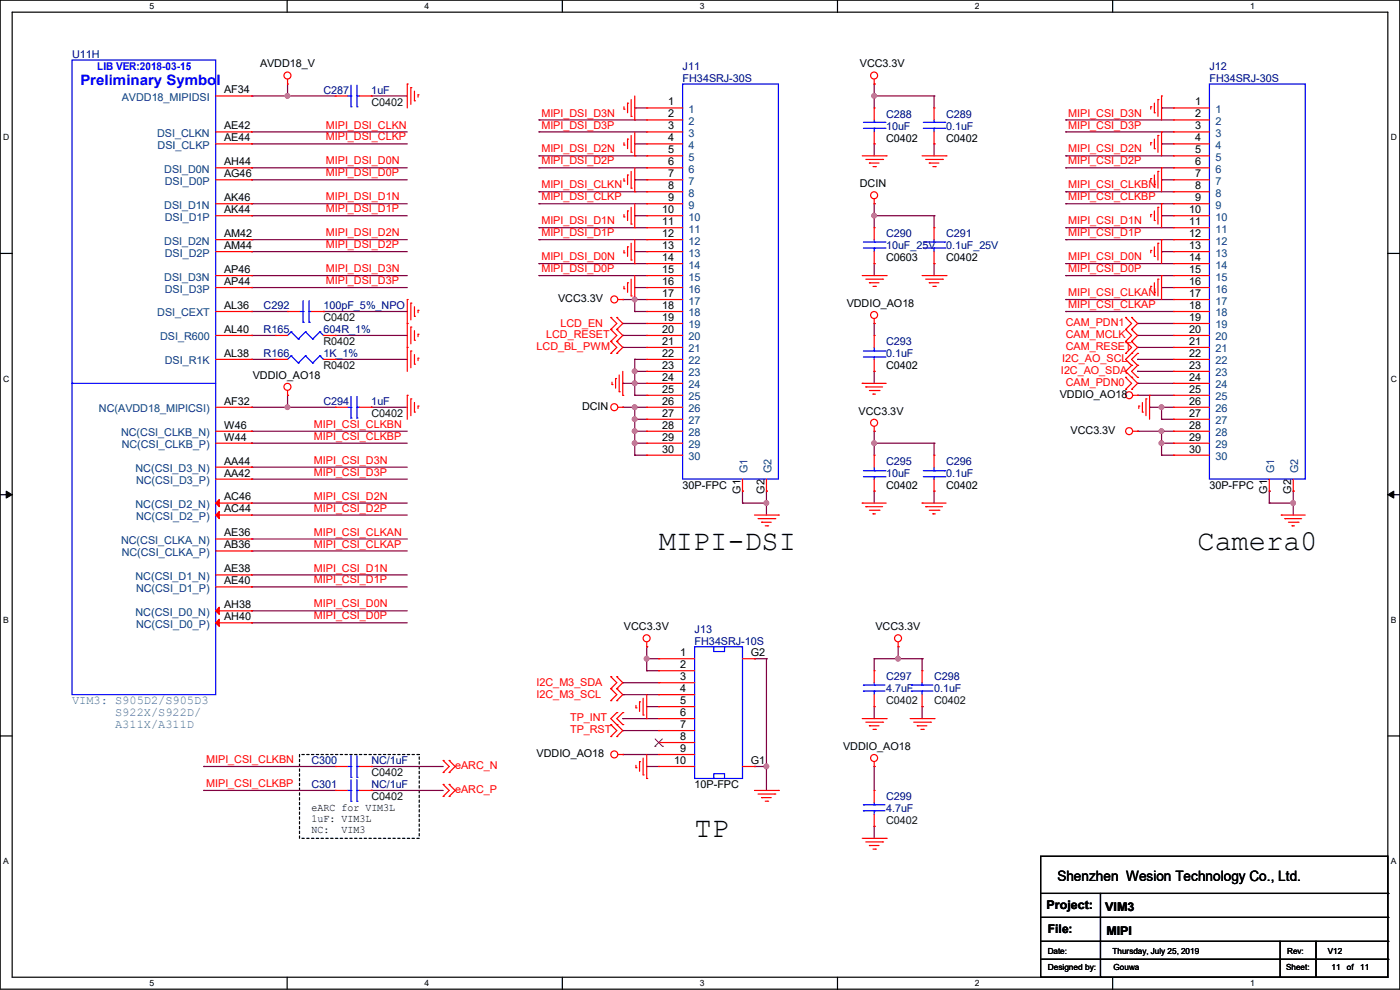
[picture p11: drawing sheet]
<svg xmlns="http://www.w3.org/2000/svg" width="297mm" height="210mm" viewBox="0 0 297 210" stroke-linecap="round" stroke-linejoin="round" font-family="sans-serif">
<path d="M0 0h297v209.8h-297zM2.6 2.6h291.8v204.7h-291.8z" fill="none" stroke="#000" stroke-width=".25"/>
<g fill="#fff">
<path d="M31.7 .3h1v2h-1z"/>
<path d="M31.7 207.6h1v1.9h-1z"/>
</g>
<path d="M60.9 0v2.6M60.9 207.3v2.5" fill="none" stroke="#000" stroke-width=".25"/>
<g fill="#fff">
<path d="M90.1 .3h1v2h-1z"/>
<path d="M90.1 207.6h1v1.9h-1z"/>
</g>
<path d="M119.3 0v2.6M119.3 207.3v2.5" fill="none" stroke="#000" stroke-width=".25"/>
<g fill="#fff">
<path d="M148.5 .3h.9v2h-.9z"/>
<path d="M148.5 207.6h.9v1.9h-.9z"/>
</g>
<path d="M177.7 0v2.6M177.7 207.3v2.5" fill="none" stroke="#000" stroke-width=".25"/>
<g fill="#fff">
<path d="M206.8 .3h1v2h-1z"/>
<path d="M206.8 207.6h1v1.9h-1z"/>
</g>
<path d="M236.1 0v2.6M236.1 207.3v2.5" fill="none" stroke="#000" stroke-width=".25"/>
<g fill="#fff">
<path d="M265.2 .3h1v2h-1z"/>
<path d="M265.2 207.6h1v1.9h-1z"/>
<path d="M.7 28.2h1.2v1.9h-1.2z"/>
<path d="M295.1 28.2h1.2v1.9h-1.2z"/>
<path d="M.7 79.3h1.2v2h-1.2z"/>
<path d="M295.1 79.3h1.2v2h-1.2z"/>
</g>
<path d="M0 53.8h2.6M294.4 53.8h2.6" fill="none" stroke="#000" stroke-width=".25"/>
<g fill="#fff">
<path d="M.7 130.5h1.2v2h-1.2z"/>
<path d="M295.1 130.5h1.1v2h-1.1z"/>
</g>
<path d="M0 104.9h2.6M294.4 104.9h2.6" fill="none" stroke="#000" stroke-width=".25"/>
<path d="M1.3 104.2l1.3 .7-1.3 .8zM294.4 104.9l1.3-.7v1.5z" fill="#000" stroke="#000" stroke-width=".21"/>
<g fill="#fff">
<path d="M.7 181.7h1.2v2h-1.2z"/>
<path d="M295.1 181.7h1.1v2h-1.1z"/>
</g>
<g fill="none" stroke="#000" stroke-width=".25">
<path d="M0 156.1h2.6M294.4 156.1h2.6M220.8 181.7h73.6v25.6h-73.6zM220.8 189.5h73.6M220.8 194.6h73.6M220.8 199.7h73.6M233.5 189.5v17.8M271.6 199.7v7.6M279.2 199.7v7.6M294.4 189.5h.1M294.4 194.6h.1M294.4 199.7h.1"/>
<path d="M220.8 203.5h73.6M233.5 207.3h.1M271.6 207.3h.1M279.2 207.3h.1M294.4 203.5h.1"/>
</g>
<path d="M63.5 160.1h25.4v17.7h-25.4z" fill="none" stroke="#000" stroke-width=".25" stroke-dasharray=".5"/>
<g fill="none" stroke="#800040" stroke-width=".25">
<path d="M61 17.8v2.6M185.5 17.8h.1M185.5 17.8v5.1M53.4 28h.1M53.4 30.5h.1M53.4 35.6h.1M53.4 38.1h.1M53.4 20.4h.1M53.4 28h33M53.4 30.5h33M53.4 35.6h33M53.4 38.1h33"/>
<path d="M53.4 20.4h17.8M61 20.4h.1M78.8 20.4h.1M78.8 20.4h7.6M114.3 25.4h.1M114.3 28h.1M114.3 33.1h.1M114.3 35.6h.1M114.3 28h22.9M114.3 35.6h22.9M114.3 25.4h22.9M114.3 33.1h22.9"/>
<path d="M134.7 22.9h.1M134.7 30.5h.1M134.7 38.1h.1M134.7 30.5h2.5M134.7 38.1h2.5M134.7 22.9h2.5M185.5 20.4h.1M185.5 30.5h.1M185.5 20.4h12.7M185.5 30.5v2.6M198.2 20.4h.1M198.2 30.5h.1"/>
<path d="M198.2 20.4v2.5M198.2 30.5v2.6M226.1 25.4h.1M226.1 28h.1M226.1 33.1h.1M226.1 35.6h.1M226.1 28h22.9M226.1 35.6h22.9M226.1 25.4h22.9M226.1 33.1h22.9M246.4 22.9h.1M246.4 30.5h.1"/>
<path d="M246.4 38.1h.1M246.4 30.5h2.6M246.4 38.1h2.6M246.4 22.9h2.6M53.4 43.2h.1M53.4 45.8h.1M53.4 50.8h.1M53.4 53.4h.1M53.4 58.5h.1M53.4 45.8h33M53.4 43.2h33M53.4 53.4h33"/>
<path d="M53.4 58.5h33M53.4 50.8h33M114.3 40.7h.1M114.3 43.2h.1M114.3 55.9h.1M114.3 58.5h.1M114.3 48.3h.1M114.3 50.8h.1M114.3 40.7h22.9M114.3 43.2h22.9M114.3 55.9h22.9M114.3 58.5h22.9"/>
<path d="M114.3 48.3h22.9M114.3 50.8h22.9M134.7 45.8h.1M134.7 53.4h.1M134.7 45.8h2.5M134.7 53.4h2.5M185.5 45.8h.1M185.5 55.9h.1M185.5 43.2h.1M185.5 43.2v5.1M185.5 55.9v2.6M185.5 45.8h12.7"/>
<path d="M198.2 45.8h.1M198.2 55.9h.1M198.2 45.8v2.5M198.2 55.9v2.6M226.1 55.9h.1M226.1 58.5h.1M226.1 48.3h.1M226.1 50.8h.1M226.1 40.7h.1M226.1 43.2h.1M226.1 40.7h22.9M226.1 43.2h22.9"/>
<path d="M226.1 55.9h22.9M226.1 58.5h22.9M226.1 48.3h22.9M226.1 50.8h22.9M246.4 45.8h.1M246.4 53.4h.1M246.4 45.8h2.6M246.4 53.4h2.6M53.4 76.2h.1M53.4 71.2h.1M53.4 66.1h.1M53.4 61h.1"/>
<path d="M53.4 76.2h5.1M53.4 71.2h5.1M53.4 66.1h7.6M53.4 61h33M68.6 66.1h.1M68.6 66.1h17.8M71.2 76.2h.1M71.2 71.2h.1M71.2 76.2h15.2M71.2 71.2h15.2M132.1 63.5h.1M132.1 71.2h.1"/>
<path d="M132.1 68.6h.1M132.1 73.7h.1M132.1 71.2h5.1M132.1 63.5h5.1M132.1 68.6h5.1M132.1 73.7h5.1M134.7 61h.1M134.7 63.5h.1M134.7 66.1h.1M134.7 78.8h.1M134.7 76.2h.1M134.7 76.2h2.5"/>
<path d="M134.7 66.1h2.5M134.7 63.5v2.6M134.7 76.2v7.7M134.7 61h2.5M134.7 78.8h2.5M185.5 78.8h.1M185.5 68.6h.1M185.5 68.6v2.6M185.5 78.8v2.5M226.1 63.5h.1M226.1 66.1h.1M226.1 66.1h22.9"/>
<path d="M226.1 63.5h22.9M241.3 68.6h.1M241.3 73.7h.1M241.3 76.2h.1M241.3 78.8h.1M241.3 71.2h.1M241.3 76.2h7.7M241.3 71.2h7.7M241.3 68.6h7.7M241.3 73.7h7.7M241.3 78.8h7.7M246.4 61h.1"/>
<path d="M246.4 61h2.6M53.4 94h.1M53.4 91.5h.1M53.4 99.1h.1M53.4 86.4h.1M53.4 94h33M53.4 91.5h33M53.4 99.1h33M53.4 86.4h17.8M61 83.9h.1M61 86.4h.1M61 83.9v2.5"/>
<path d="M78.8 86.4h.1M78.8 86.4h7.6M132.1 86.4h.1M132.1 81.3h.1M132.1 86.4h5.1M132.1 81.3h5.1M134.7 91.5h.1M134.7 86.4h.1M134.7 88.9h.1M134.7 94h.1M134.7 96.6h.1M134.7 81.3h.1"/>
<path d="M134.7 83.9h.1M134.7 94h2.5M134.7 91.5h2.5M134.7 86.4v10.2M134.7 88.9h2.5M134.7 96.6h2.5M134.7 83.9h2.5M185.5 91.5h.1M185.5 94h.1M185.5 94h12.7M185.5 91.5v5.1M198.2 94h.1"/>
<path d="M198.2 94v2.6M241.3 83.9h.1M241.3 81.3h.1M241.3 91.5h.1M241.3 91.5h7.7M241.3 81.3h7.7M241.3 83.9h7.7M243.9 86.4h.1M243.9 86.4h5.1M246.4 94h.1M246.4 91.5h.1M246.4 96.6h.1"/>
<path d="M246.4 86.4h.1M246.4 88.9h.1M246.4 94h2.6M246.4 88.9h2.6M246.4 96.6h2.6M246.4 86.4v2.5M246.4 91.5v5.1M53.4 101.6h.1M53.4 109.3h.1M53.4 106.7h.1M53.4 116.9h.1M53.4 114.3h.1"/>
<path d="M53.4 101.6h33M53.4 109.3h33M53.4 106.7h33M53.4 116.9h33M53.4 114.3h33M157.5 106.7h.1M157.5 104.2h.1M157.5 106.7h5.1M157.5 104.2v2.5M162.6 104.2h.1M162.6 106.7h.1M162.6 104.2v5.1"/>
<path d="M185.5 104.2h.1M185.5 104.2v2.5M198.2 104.2h.1M198.2 104.2v2.5M269.3 106.7h.1M269.3 104.2h.1M269.3 106.7h5.1M269.3 104.2v2.5M274.4 104.2h.1M274.4 106.7h.1M274.4 104.2v5.1M53.4 132.1h.1"/>
<path d="M53.4 129.6h.1M53.4 124.5h.1M53.4 122h.1M53.4 132.1h33M53.4 129.6h33M53.4 124.5h33M53.4 122h33M137.2 137.2h.1M137.2 139.7h.1M137.2 137.2v5.1M137.2 139.7h2.5M160.1 139.7h.1"/>
<path d="M160.1 139.7h2.5M162.6 139.7h.1M162.6 139.7v28M185.5 139.7h.1M185.5 139.7v2.6M185.5 139.7h10.1M190.5 137.2h.1M190.5 139.7h.1M190.5 137.2v2.5M195.6 139.7h.1M195.6 139.7v2.6M132.1 152.4h.1"/>
<path d="M132.1 155h.1M132.1 147.4h.1M132.1 144.8h.1M132.1 152.4h7.6M132.1 155h7.6M132.1 147.4h7.6M132.1 144.8h7.6M137.2 142.3h.1M137.2 149.9h.1M137.2 142.3h2.5M137.2 149.9h2.5M185.5 149.9h.1"/>
<path d="M185.5 149.9v2.5M195.6 149.9h.1M195.6 149.9v2.5M43.2 167.7h.1M43.2 162.6h.1M43.2 162.6h28M43.2 167.7h28M78.8 162.6h.1M78.8 167.7h.1M78.8 162.6h15.2M78.8 167.7h15.2M132.1 160.1h.1"/>
<path d="M132.1 160.1h7.6M137.2 162.6h.1M137.2 162.6h2.5M160.1 162.6h.1M160.1 162.6h2.5M162.6 162.6h.1M185.5 175.3h.1M185.5 162.6h.1M185.5 162.6v5.1M185.5 175.3v2.5"/>
</g>
<g fill="#f0f" stroke="#f0f" stroke-width=".25">
<circle cx="61" cy="20.3" r=".49"/>
<circle cx="185.4" cy="94" r=".49"/>
<circle cx="185.4" cy="45.7" r=".49"/>
<circle cx="185.4" cy="20.3" r=".49"/>
<circle cx="134.6" cy="86.4" r=".49"/>
<circle cx="134.6" cy="91.5" r=".49"/>
<circle cx="134.6" cy="88.9" r=".49"/>
<circle cx="134.6" cy="94" r=".49"/>
<circle cx="134.6" cy="63.5" r=".49"/>
<circle cx="134.6" cy="81.3" r=".49"/>
<circle cx="134.6" cy="78.8" r=".49"/>
<circle cx="137.2" cy="139.7" r=".49"/>
<circle cx="190.5" cy="139.7" r=".49"/>
<circle cx="162.6" cy="162.6" r=".49"/>
<circle cx="162.6" cy="106.7" r=".49"/>
<circle cx="246.4" cy="91.5" r=".49"/>
<circle cx="246.4" cy="94" r=".49"/>
<circle cx="246.4" cy="86.4" r=".49"/>
<circle cx="274.3" cy="106.7" r=".49"/>
<circle cx="61" cy="86.4" r=".49"/>
</g>
<g fill="none" stroke="#f00" stroke-width=".25">
<path d="M61 17.8h.1M61 16.8v1M86.4 17.8h.1M86.4 17.8v5.1M87.2 18.6h.1M87.2 18.6v3.5M87.9 19.3v2.1M185.5 17.8h.1M185.5 16.8v1M45.8 28h7.6M45.8 30.5h7.6M45.8 35.6h7.6"/>
<path d="M45.8 38.1h7.6M45.8 20.4h7.6M53.4 20.4h.1M53.4 28h.1M53.4 30.5h.1M53.4 35.6h.1M53.4 38.1h.1M71.2 20.4h.1M71.2 20.4h2.5M76.2 20.4h2.6M78.8 20.4h.1M87.9 21.4h.1"/>
<path d="M88.7 20.1h.1M88.7 20.1v.5M132.4 23.2h.1M132.4 30.8h.1M132.4 38.4h.1M132.4 22.6v.6M132.4 30.3v.5M132.4 37.9v.5M133.1 21.9h.1M133.1 29.5h.1M133.1 37.1h.1M133.1 21.9v2"/>
<path d="M133.1 29.5v2M133.1 37.1v2.1M133.9 24.7h.1M133.9 32.3h.1M133.9 39.9h.1M133.9 21.1v3.6M133.9 28.7v3.6M133.9 36.4v3.5M134.7 25.4h.1M134.7 33.1h.1M134.7 20.4v5M134.7 28v5.1"/>
<path d="M134.7 35.6v5.1M137.2 22.9h.1M137.2 25.4h.1M137.2 28h.1M137.2 30.5h.1M137.2 33.1h.1M137.2 35.6h.1M137.2 38.1h.1M137.2 33.1h7.6M137.2 22.9h7.6M137.2 25.4h7.6M137.2 28h7.6"/>
<path d="M137.2 30.5h7.6M137.2 35.6h7.6M137.2 38.1h7.6M182.9 33.1h5.1M183.7 33.8h3.5M184.4 34.6h.1M184.4 34.6h2.1M185.2 35.3h.5M185.5 22.9h.1M185.5 30.5h.1M185.5 22.9v2.5M185.5 28v2.5"/>
<path d="M185.7 35.3h.1M187.2 33.8h.1M188 33.1h.1M195.6 33.1h5.1M196.4 33.8h3.5M197.1 34.6h.1M197.1 34.6h2.1M197.9 35.3h.5M198.2 22.9h.1M198.2 30.5h.1M198.2 22.9v2.5M198.2 28v2.5"/>
<path d="M198.4 35.3h.1M199.9 33.8h.1M200.7 33.1h.1M244.1 22.6h.1M244.1 30.3h.1M244.1 37.9h.1M244.1 22.6v.6M244.1 30.3v.5M244.1 37.9v.5M244.9 23.9h.1M244.9 31.5h.1M244.9 39.2h.1"/>
<path d="M244.9 21.9v2M244.9 29.5v2M244.9 37.1v2.1M245.7 21.1h.1M245.7 28.7h.1M245.7 36.4h.1M245.7 21.1v3.6M245.7 28.7v3.6M245.7 36.4v3.5M246.4 20.4h.1M246.4 28h.1M246.4 35.6h.1"/>
<path d="M246.4 20.4v5M246.4 28v5.1M246.4 35.6v5.1M249 22.9h.1M249 25.4h.1M249 28h.1M249 30.5h.1M249 33.1h.1M249 35.6h.1M249 38.1h.1M249 33.1h7.6M249 22.9h7.6"/>
<path d="M249 25.4h7.6M249 28h7.6M249 30.5h7.6M249 35.6h7.6M249 38.1h7.6M45.8 58.5h7.6M45.8 43.2h7.6M45.8 45.8h7.6M45.8 50.8h7.6M45.8 53.4h7.6M53.4 43.2h.1M53.4 45.8h.1"/>
<path d="M53.4 50.8h.1M53.4 53.4h.1M53.4 58.5h.1M132.4 46h.1M132.4 53.6h.1M132.4 45.5v.5M132.4 53.1v.5M133.1 60h.1M133.1 44.7h.1M133.1 52.4h.1M133.1 44.7v2.1M133.1 52.4v2"/>
<path d="M133.1 60v2M133.9 47.5h.1M133.9 55.2h.1M133.9 44v3.5M133.9 51.6v3.6M133.9 59.2v3.6M134.7 40.7h.1M134.7 48.3h.1M134.7 55.9h.1M134.7 43.2v5.1M134.7 50.8v5.1M134.7 58.5v5"/>
<path d="M137.2 40.7h.1M137.2 43.2h.1M137.2 45.8h.1M137.2 48.3h.1M137.2 50.8h.1M137.2 53.4h.1M137.2 55.9h.1M137.2 58.5h.1M137.2 58.5h7.6M137.2 40.7h7.6M137.2 43.2h7.6M137.2 45.8h7.6"/>
<path d="M137.2 48.3h7.6M137.2 50.8h7.6M137.2 53.4h7.6M137.2 55.9h7.6M182.9 58.5h5.1M183.7 59.2h3.5M184.4 60h.1M184.4 60h2.1M185.5 43.2h.1M185.5 48.3h.1M185.5 55.9h.1M185.5 42.2v1"/>
<path d="M185.5 48.3v2.5M185.5 53.4v2.5M187.2 59.2h.1M188 58.5h.1M195.6 58.5h5.1M196.4 59.2h3.5M197.1 60h.1M197.1 60h2.1M198.2 48.3h.1M198.2 55.9h.1M198.2 48.3v2.5M198.2 53.4v2.5"/>
<path d="M199.9 59.2h.1M200.7 58.5h.1M244.1 45.5h.1M244.1 53.1h.1M244.1 45.5v.5M244.1 53.1v.5M244.9 46.8h.1M244.9 54.4h.1M244.9 44.7v2.1M244.9 52.4v2M244.9 60v2M245.7 44h.1"/>
<path d="M245.7 51.6h.1M245.7 59.2h.1M245.7 44v3.5M245.7 51.6v3.6M245.7 59.2v3.6M246.4 43.2h.1M246.4 50.8h.1M246.4 58.5h.1M246.4 43.2v5.1M246.4 50.8v5.1M246.4 58.5v5M249 40.7h.1"/>
<path d="M249 43.2h.1M249 45.8h.1M249 48.3h.1M249 50.8h.1M249 53.4h.1M249 55.9h.1M249 58.5h.1M249 58.5h7.6M249 40.7h7.6M249 43.2h7.6M249 45.8h7.6M249 48.3h7.6"/>
<path d="M249 50.8h7.6M249 53.4h7.6M249 55.9h7.6M45.8 61h7.6M45.8 66.1h7.6M45.8 71.2h7.6M45.8 76.2h7.6M53.4 61h.1M53.4 66.1h.1M53.4 71.2h.1M53.4 76.2h.1M58.5 71.2h.1"/>
<path d="M58.5 76.2h.1M58.5 71.2h2.5M58.5 76.2h2.5M61 66.1h.1M61 66.1h2.5M66.1 66.1h2.5M68.6 66.1h.1M68.6 71.2h2.6M68.6 76.2h2.6M71.2 71.2h.1M71.2 76.2h.1M86.4 63.5h.1"/>
<path d="M86.4 73.7h.1M86.4 68.6h.1M86.4 63.5v15.3M87.2 64.3h.1M87.2 74.5h.1M87.2 69.4h.1M87.2 64.3v3.6M87.2 69.4v3.5M87.2 74.5v3.5M87.9 67.1h.1M87.9 77.3h.1M87.9 72.2h.1"/>
<path d="M87.9 65.1v2M87.9 70.1v2.1M87.9 75.2v2.1M88.7 65.8h.1M88.7 76h.1M88.7 70.9h.1M88.7 65.8v.5M88.7 70.9v.5M88.7 76v.5M129.6 69.9h.1M129.6 72.4h.1M129.6 75h.1"/>
<path d="M129.6 67.4h.1M129.6 69.9l1.3 1.3-1.3 1.2M129.6 72.4l1.3 1.3-1.3 1.3M129.6 67.4l1.3 1.2-1.3 1.3M130.9 72.4h.1M130.9 69.9h.1M130.9 75h.1M130.9 67.4h.1M130.9 69.9l1.2 1.3-1.2 1.2M130.9 72.4l1.2 1.3-1.2 1.3M130.9 67.4l1.2 1.2-1.2 1.3M131.1 63.5h1"/>
<path d="M131.4 79.5v3.6M132.1 63.5h.1M132.1 78.8v5.1M132.4 61.3h.1M132.4 60.7v.6M133.9 62.8h.1M134.7 63.5h.1M137.2 61h.1M137.2 63.5h.1M137.2 66.1h.1M137.2 68.6h.1M137.2 71.2h.1"/>
<path d="M137.2 73.7h.1M137.2 76.2h.1M137.2 78.8h.1M137.2 63.5h7.6M137.2 61h7.6M137.2 66.1h7.6M137.2 68.6h7.6M137.2 71.2h7.6M137.2 73.7h7.6M137.2 76.2h7.6M137.2 78.8h7.6M185.2 60.7h.5"/>
<path d="M185.5 68.6h.1M185.5 78.8h.1M185.5 71.2h.1M185.5 67.6v1M185.5 71.2v2.5M185.5 76.2v2.6M185.7 60.7h.1M197.9 60.7h.5M198.4 60.7h.1M238.8 69.9h.1M238.8 72.4h.1M238.8 75h.1"/>
<path d="M238.8 67.4h.1M238.8 69.9l1.3 1.3-1.3 1.2M238.8 72.4l1.3 1.3-1.3 1.3M238.8 67.4l1.3 1.2-1.3 1.3M240.1 72.4h.1M240.1 69.9h.1M240.1 75h.1M240.1 67.4h.1M240.1 77.5h.1M240.1 69.9l1.2 1.3-1.2 1.2M240.1 77.5l-1.3 1.3 2.5 2.5-1.2 1.3M240.1 72.4l1.2 1.3-2.5 2.5 1.3 1.3"/>
<path d="M240.1 67.4l1.2 1.2-1.2 1.3M241.3 77.5h.1M241.3 75h.1M241.3 77.5l-1.2 1.3 1.2 1.3M241.3 75l-1.2 1.2 1.2 1.3M244.1 60.7h.1M244.1 60.7v.6M244.9 62h.1M249 61h.1M249 63.5h.1M249 66.1h.1M249 68.6h.1"/>
<path d="M249 71.2h.1M249 73.7h.1M249 76.2h.1M249 78.8h.1M249 63.5h7.6M249 61h7.6M249 66.1h7.6M249 68.6h7.6M249 71.2h7.6M249 73.7h7.6M249 76.2h7.6M249 78.8h7.6"/>
<path d="M45.8 86.4h7.6M45.8 91.5h7.6M45.8 94h7.6M45.8 99.1h7.6M53.4 99.1h.1M53.4 91.5h.1M53.4 94h.1M53.4 86.4h.1M61 83.9h.1M61 82.8v1.1M71.2 86.4h.1M71.2 86.4h2.5"/>
<path d="M76.2 86.4h2.6M78.8 86.4h.1M86.4 83.9h.1M86.4 83.9v5M87.2 84.6h.1M87.2 84.6v3.6M87.9 87.4h.1M87.9 85.4v2M88.7 86.1h.1M88.7 86.1v.6M129.8 81.6h.1M129.8 81.1v.5"/>
<path d="M130.6 80.3h.1M130.6 80.3v2M131.1 86.4h1M131.4 83.1h.1M132.1 83.9h.1M132.1 86.4h.1M137.2 81.3h.1M137.2 83.9h.1M137.2 86.4h.1M137.2 88.9h.1M137.2 91.5h.1M137.2 94h.1"/>
<path d="M137.2 96.6h.1M137.2 81.3h7.6M137.2 86.4h7.6M137.2 83.9h7.6M137.2 91.5h7.6M137.2 88.9h7.6M137.2 94h7.6M137.2 96.6h7.6M182.9 81.3h.1M182.9 81.3h5.1M183.7 82.1h.1M183.7 82.1h3.5"/>
<path d="M184.4 82.8h2.1M185.2 83.6h.1M185.2 83.6h.5M185.5 91.5h.1M185.5 96.6h.1M185.5 90.5v1M185.5 96.6v2.5M186.5 82.8h.1M198.2 96.6h.1M198.2 96.6v2.5M238.8 80.1h.1M238.8 82.6h.1"/>
<path d="M238.8 80.1l1.3 1.2-1.3 1.3M240.1 82.6h.1M240.1 80.1h.1M240.3 83.9h1M240.3 91.5h1M241.3 83.9h.1M241.3 91.5h.1M241.3 80.1h.1M241.6 86.1h.1M241.6 86.1v.6M242.4 87.4h.1M242.4 85.4v2"/>
<path d="M243.1 84.6h.1M243.1 84.6v3.6M243.9 83.9h.1M243.9 83.9v5M249 81.3h.1M249 83.9h.1M249 86.4h.1M249 88.9h.1M249 91.5h.1M249 94h.1M249 96.6h.1M249 81.3h7.6"/>
<path d="M249 86.4h7.6M249 83.9h7.6M249 91.5h7.6M249 88.9h7.6M249 94h7.6M249 96.6h7.6M45.8 106.7h7.6M45.8 109.3h7.6M45.8 101.6h7.6M45.8 116.9h7.6M45.8 114.3h7.6M53.4 106.7h.1"/>
<path d="M53.4 101.6h.1M53.4 116.9h.1M53.4 109.3h.1M53.4 114.3h.1M157.5 104.2h.1M157.5 101.6v2.6M160.1 109.3h5M160.8 110h3.6M161.6 110.8h.1M161.6 110.8h2M162.3 111.5h.6M162.6 104.2h.1"/>
<path d="M162.6 101.6v2.6M162.9 111.5h.1M164.4 110h.1M165.1 109.3h.1M182.9 106.7h.1M182.9 106.7h5.1M183.7 107.5h.1M183.7 107.5h3.5M184.4 108.2h2.1M185.2 109h.1M185.2 109h.5M185.5 104.2h.1"/>
<path d="M185.5 101.6v2.6M186.5 108.2h.1M195.6 106.7h.1M195.6 106.7h5.1M196.4 107.5h.1M196.4 107.5h3.5M197.1 108.2h2.1M197.9 109h.1M197.9 109h.5M198.2 104.2h.1M198.2 101.6v2.6M199.2 108.2h.1"/>
<path d="M269.3 104.2h.1M269.3 101.6v2.6M271.8 109.3h.1M271.8 109.3h5.1M272.6 110h.1M272.6 110h3.5M273.3 110.8h2.1M274.1 111.5h.1M274.1 111.5h.5M274.4 104.2h.1M274.4 101.6v2.6M275.4 110.8h.1"/>
<path d="M45.8 132.1h7.6M45.8 124.5h7.6M45.8 129.6h7.6M45.8 122h7.6M53.4 132.1h.1M53.4 124.5h.1M53.4 129.6h.1M53.4 122h.1M137.2 137.2h.1M137.2 136.2v1M139.7 139.7h.1M139.7 139.7h7.7"/>
<path d="M157.5 139.7h2.6M160.1 139.7h.1M190.5 137.2h.1M190.5 136.2v1M129.6 153.7h.1M129.6 156.3h.1M129.6 148.6h.1M129.6 146.1h.1M129.6 143.6h.1M129.6 153.7l1.3 1.3-1.3 1.3M129.6 146.1l1.3 1.3-1.3 1.2M129.6 143.6l1.3 1.2-1.3 1.3"/>
<path d="M130.9 156.3h.1M130.9 153.7h.1M130.9 146.1h.1M130.9 148.6h.1M130.9 143.6h.1M130.9 151.2h.1M130.9 151.2l-1.3 1.2 2.5 2.6-1.2 1.3M130.9 146.1l1.2 1.3-1.2 1.2M130.9 143.6l1.2 1.2-1.2 1.3M132.1 153.7h.1M132.1 151.2h.1M132.1 151.2l-1.2 1.2 1.2 1.3"/>
<path d="M134.9 150.2h.1M134.9 149.6v.6M135.7 148.9h.1M135.7 148.9v2M136.4 151.7h.1M136.4 148.1v3.6M137.2 152.4h.1M137.2 147.4v5M139.7 142.3h.1M139.7 144.8h.1M139.7 147.4h.1M139.7 149.9h.1"/>
<path d="M139.7 152.4h.1M139.7 155h.1M139.7 157.5h.1M139.7 152.4h7.7M139.7 142.3h7.7M139.7 144.8h7.7M139.7 147.4h7.7M139.7 149.9h7.7M139.7 155h7.7M139.7 157.5h7.7M182.9 152.4h5.1M183.7 153.2h3.5"/>
<path d="M184.4 154h.1M184.4 154h2.1M185.2 154.7h.5M185.5 142.3h.1M185.5 149.9h.1M185.5 142.3v2.5M185.5 147.4v2.5M185.7 154.7h.1M187.2 153.2h.1M188 152.4h.1M193.1 152.4h5.1M193.8 153.2h3.6"/>
<path d="M194.6 154h.1M194.6 154h2M195.4 154.7h.5M195.6 142.3h.1M195.6 149.9h.1M195.6 142.3v2.5M195.6 147.4v2.5M195.9 154.7h.1M197.4 153.2h.1M198.2 152.4h.1M71.2 167.7h.1M71.2 162.6h.1"/>
<path d="M71.2 167.7h2.5M71.2 162.6h2.5M76.2 167.7h2.6M76.2 162.6h2.6M78.8 167.7h.1M78.8 162.6h.1M94 161.3h.1M94 163.9h.1M94 166.4h.1M94 169h.1M94 161.3l1.3 1.3-1.3 1.3M94 166.4l1.3 1.3-1.3 1.3"/>
<path d="M95.3 161.3h.1M95.3 163.9h.1M95.3 166.4h.1M95.3 169h.1M95.3 161.3l1.3 1.3-1.3 1.3M95.3 166.4l1.3 1.3-1.3 1.3M131.1 160.1h1M132.1 160.1h.1M134.9 162.9h.1M134.9 162.3v.6M135.7 161.6h.1M135.7 161.6v2"/>
<path d="M136.4 164.4h.1M136.4 160.8v3.6M137.2 165.1h.1M137.2 160.1v5M139.7 162.6h.1M139.7 160.1h.1M139.7 160.1h7.7M139.7 162.6h7.7M157.5 162.6h2.6M160.1 162.6h.1M160.1 167.7h5M160.8 168.4h3.6"/>
<path d="M161.6 169.2h.1M161.6 169.2h2M162.3 170h.6M162.9 170h.1M164.4 168.4h.1M165.1 167.7h.1M182.9 177.8h5.1M183.7 178.6h3.5M184.4 179.4h.1M184.4 179.4h2.1M185.5 162.6h.1M185.5 167.7h.1"/>
<path d="M185.5 175.3h.1M185.5 161.6v1M185.5 167.7v2.5M185.5 172.8v2.5M187.2 178.6h.1M188 177.8h.1M185.2 180.1h.5M185.7 180.1h.1"/>
<circle cx="61" cy="16" r=".74"/>
<circle cx="185.4" cy="16" r=".74"/>
<circle cx="185.4" cy="41.4" r=".74"/>
<circle cx="130.3" cy="63.5" r=".74"/>
<circle cx="185.4" cy="66.8" r=".74"/>
<circle cx="61" cy="82.1" r=".74"/>
<circle cx="130.3" cy="86.4" r=".74"/>
<circle cx="185.4" cy="89.7" r=".74"/>
<circle cx="239.5" cy="83.8" r=".74"/>
<circle cx="239.5" cy="91.5" r=".74"/>
<circle cx="137.2" cy="135.4" r=".74"/>
<circle cx="190.5" cy="135.4" r=".74"/>
<circle cx="130.3" cy="160" r=".74"/>
<circle cx="185.4" cy="160.8" r=".74"/>
</g>
<g fill="none" stroke="#00f" stroke-width=".25">
<path d="M15.3 12.7h30.5v134.7h-30.5zM74.5 18.1v4.5M75.7 18.1v4.5M144.8 17.8h20.3v83.8h-20.3zM256.6 17.8h20.3v83.8h-20.3zM73.7 20.4h.8M74.5 22.6h.1M74.5 20.4h.1M75.7 20.4h.1M75.7 22.6h.1M75.7 20.4h.5M183.2 27.2h4.5"/>
<path d="M183.2 26h4.5M185.5 26h.1M185.5 27.2h.1M185.5 25.4v.6M185.5 27.2v.8M187.7 27.2h.1M187.7 26h.1M195.9 27.2h4.5M195.9 26h4.5M198.2 26h.1M198.2 27.2h.1M198.2 25.4v.6"/>
<path d="M198.2 27.2v.8M200.4 27.2h.1M200.4 26h.1M183.2 52.6h4.5M183.2 51.4h4.5M185.5 51.4h.1M185.5 52.6h.1M185.5 50.8v.6M185.5 52.6v.8M187.7 52.6h.1M187.7 51.4h.1M195.9 52.6h4.5"/>
<path d="M195.9 51.4h4.5M198.2 51.4h.1M198.2 52.6h.1M198.2 50.8v.6M198.2 52.6v.8M200.4 52.6h.1M200.4 51.4h.1M61.8 70.4h.1M61.8 75.5h.1M61.8 70.4l-.8 .8M61.8 70.4l1.5 1.5M61.8 75.5l-.8 .7"/>
<path d="M61.8 75.5l1.5 1.5M63.3 71.9h.1M63.3 77h.1M63.5 66.1h.8M64.3 68.4h.1M64.3 66.1h.1M64.3 63.8v4.6M64.8 70.4h.1M64.8 75.5h.1M64.8 70.4l-1.5 1.5M64.8 70.4l1.5 1.5M64.8 75.5l-1.5 1.5"/>
<path d="M64.8 75.5l1.5 1.5M65.6 66.1h.1M65.6 68.4h.1M65.6 66.1h.5M65.6 63.8v4.6M66.3 71.9h.1M66.3 77h.1M67.9 70.4h.1M67.9 75.5h.1M67.9 70.4l-1.6 1.5M67.9 70.4l.7 .8M67.9 75.5l-1.6 1.5"/>
<path d="M67.9 75.5l.7 .7M68.6 71.2h.1M68.6 76.2h.1M183.2 74.5h4.5M183.2 75.7h4.5M185.5 75.7h.1M185.5 74.5h.1M185.5 73.7v.8M185.5 75.7v.5M187.7 74.5h.1M187.7 75.7h.1M15.3 81.3h.1"/>
<path d="M15.3 81.3h30.5M73.7 86.4h.8M74.5 88.7h.1M74.5 86.4h.1M74.5 84.1v4.6M75.7 86.4h.1M75.7 88.7h.1M75.7 84.1v4.6M75.7 86.4h.5M183.2 99.9h4.5M185.5 99.9h.1M185.5 99.1v.8"/>
<path d="M187.7 99.9h.1M195.9 99.9h4.5M198.2 99.9h.1M198.2 99.1v.8M200.4 99.9h.1M183.2 101.1h4.5M185.5 101.1h.1M185.5 101.1v.5M187.7 101.1h.1M195.9 101.1h4.5M198.2 101.1h.1M198.2 101.1v.5"/>
<path d="M200.4 101.1h.1M147.4 137.2h10.1v27.9h-10.1zM151.4 137.2v1h2.3v-1M183.2 146.6h.1M183.2 145.3h.1M183.2 146.6h4.5M183.2 145.3h4.5M185.5 145.3h.1M185.5 146.6h.1M185.5 144.8v.5M185.5 146.6v.8M193.3 146.6h.1"/>
<path d="M193.3 145.3h.1M193.3 146.6h4.6M193.3 145.3h4.6M195.6 145.3h.1M195.6 146.6h.1M195.6 144.8v.5M195.6 146.6v.8M73.7 167.7h.8M73.7 162.6h.8M74.5 170h.1M74.5 167.7h.1M74.5 164.9h.1"/>
<path d="M74.5 162.6h.1M74.5 160.3v4.6M74.5 165.4v4.6M75.7 167.7h.1M75.7 170h.1M75.7 162.6h.1M75.7 164.9h.1M75.7 160.3v4.6M75.7 165.4v4.6M75.7 167.7h.5M75.7 162.6h.5M151.4 165.1v-1h2.3v1"/>
<path d="M183.2 172h.1M183.2 170.7h.1M183.2 172h4.5M183.2 170.7h4.5M185.5 170.7h.1M185.5 172h.1M185.5 170.2v.5M185.5 172v.8"/>
</g>
<g fill="#f00" stroke="#f00" stroke-width=".25">
<path d="M45.8 106.7l.7-.7v1.5z"/>
<path d="M45.8 132.1l.7-.7v1.5z"/>
<path d="M46.5 128.8v1.5l-.7-.7z"/>
<path d="M46.5 108.5v1.5l-.7-.7z"/>
</g>
<path d="M138.9 158.3h.1M139 156.8l1.5 1.5M140.5 156.8l-1.6 1.5M140.5 158.3h.1" fill="none" stroke="#804000" stroke-width=".21"/>
<g font-size="6.1">
<text x="139.7" y="116.7">MIPI-DSI</text>
<text x="254" y="116.7">Camera0</text>
<text x="147.4" y="177.6">TP</text>
</g>
<text font-size="3" fill="#00f" x="17.1" y="18.1">Preliminary Symbol</text>
<text font-size="3" x="224.3" y="186.9">Shenzhen Wesion Technology Co., Ltd.</text>
<g font-size="2.5" fill="#408080">
<text x="15.3" y="149.4">VIM3: S905D2/S905D3</text>
<text x="24.4" y="152">S922X/S922D/</text>
<text x="24.4" y="154.5">A311X/A311D</text>
</g>
<g font-size="2.5">
<text x="222" y="192.9">Project:</text>
<text x="222.3" y="198">File:</text>
<text x="234.5" y="193.2">VIM3</text>
<text x="234.7" y="198.2">MIPI</text>
</g>
<g font-size="2.3" fill="#000080">
<text x="15.3" y="12.3">U11H</text>
<text x="144.8" y="14.8">J11</text>
<text x="144.8" y="17.4">FH34SRJ-30S</text>
<text x="256.6" y="14.8">J12</text>
<text x="256.6" y="17.4">FH34SRJ-30S</text>
<text x="68.6" y="19.9">C287</text>
<text x="78.8" y="19.9">1uF</text>
<text x="188" y="25">C288</text>
<text x="188" y="27.5">10uF</text>
<text x="200.7" y="25">C289</text>
<text x="200.7" y="27.5">0.1uF</text>
<text x="188" y="50.4">C290</text>
<text x="188" y="52.9">10uF_25V</text>
<text x="200.7" y="50.4">C291</text>
<text x="200.7" y="52.9">0.1uF_25V</text>
<text x="55.9" y="65.6">C292</text>
<text x="68.6" y="65.6">100pF_5%_NPO</text>
<text x="55.9" y="70.7">R165</text>
<text x="68.6" y="70.7">604R_1%</text>
<text x="55.9" y="75.8">R166</text>
<text x="68.6" y="75.8">1K_1%</text>
<text x="188" y="73.2">C293</text>
<text x="188" y="75.8">0.1uF</text>
<text x="68.6" y="85.9">C294</text>
<text x="78.8" y="85.9">1uF</text>
<text x="188" y="98.6">C295</text>
<text x="188" y="101.2">10uF</text>
<text x="200.7" y="98.6">C296</text>
<text x="200.7" y="101.2">0.1uF</text>
<text x="147.4" y="134.2">J13</text>
<text x="147.4" y="136.7">FH34SRJ-10S</text>
<text x="188" y="144.4">C297</text>
<text x="188" y="146.9">4.7uF</text>
<text x="198.2" y="144.4">C298</text>
<text x="198.2" y="146.9">0.1uF</text>
<text x="66.1" y="167.2">C301</text>
<text x="66.1" y="162.1">C300</text>
<text x="78.8" y="167.2">NC/1uF</text>
<text x="78.8" y="162.1">NC/1uF</text>
<text x="188" y="169.8">C299</text>
<text x="188" y="172.3">4.7uF</text>
</g>
<text font-size="2.3" fill="#00f" x="20.6" y="14.9">LIB VER:2018-03-15</text>
<g font-size="2.3">
<text x="55.2" y="14.3">AVDD18_V</text>
<text x="182.4" y="14.3">VCC3.3V</text>
<text x="47.5" y="19.8">AF34</text>
<text x="141.8" y="22.4">1</text>
<text x="253.5" y="22.4">1</text>
<text x="47.5" y="27.4">AE42</text>
<text x="47.5" y="30">AE44</text>
<text x="141.8" y="24.9">2</text>
<text x="141.8" y="27.4">3</text>
<text x="141.8" y="30">4</text>
<text x="253.5" y="24.9">2</text>
<text x="253.5" y="27.4">3</text>
<text x="253.5" y="30">4</text>
<text x="47.5" y="35.1">AH44</text>
<text x="141.8" y="32.5">5</text>
<text x="141.8" y="35.1">6</text>
<text x="188" y="30.1">C0402</text>
<text x="200.7" y="30.1">C0402</text>
<text x="253.5" y="32.5">5</text>
<text x="253.5" y="35.1">6</text>
<text x="47.5" y="37.6">AG46</text>
<text x="141.8" y="37.6">7</text>
<text x="141.8" y="40.1">8</text>
<text x="182.4" y="39.7">DCIN</text>
<text x="253.5" y="37.6">7</text>
<text x="253.5" y="40.1">8</text>
<text x="47.5" y="42.7">AK46</text>
<text x="47.5" y="45.2">AK44</text>
<text x="140.5" y="45.2">10</text>
<text x="140.5" y="47.8">11</text>
<text x="141.8" y="42.7">9</text>
<text x="252.3" y="45.2">10</text>
<text x="252.3" y="47.8">11</text>
<text x="253.5" y="42.7">9</text>
<text x="47.5" y="50.3">AM42</text>
<text x="47.5" y="52.8">AM44</text>
<text x="140.5" y="50.3">12</text>
<text x="140.5" y="52.8">13</text>
<text x="252.3" y="50.3">12</text>
<text x="252.3" y="52.8">13</text>
<text x="47.5" y="57.9">AP46</text>
<text x="140.5" y="55.4">14</text>
<text x="140.5" y="57.9">15</text>
<text x="188" y="55.5">C0603</text>
<text x="200.7" y="55.5">C0402</text>
<text x="252.3" y="55.4">14</text>
<text x="252.3" y="57.9">15</text>
<text x="47.5" y="60.5">AP44</text>
<text x="47.5" y="65.5">AL36</text>
<text x="118.4" y="64.1">VCC3.3V</text>
<text x="140.5" y="60.5">16</text>
<text x="140.5" y="63">17</text>
<text x="140.5" y="65.5">18</text>
<text x="179.6" y="65.1">VDDIO_AO18</text>
<text x="252.3" y="60.5">16</text>
<text x="252.3" y="63">17</text>
<text x="252.3" y="65.5">18</text>
<text x="47.5" y="70.6">AL40</text>
<text x="140.5" y="68.1">19</text>
<text x="140.5" y="70.6">20</text>
<text x="252.3" y="68.1">19</text>
<text x="252.3" y="70.6">20</text>
<text x="47.5" y="75.7">AL38</text>
<text x="140.5" y="73.2">21</text>
<text x="140.5" y="75.7">22</text>
<text x="252.3" y="73.2">21</text>
<text x="252.3" y="75.7">22</text>
<text x="53.6" y="80.3">VDDIO_AO18</text>
<text x="140.5" y="78.2">23</text>
<text x="140.5" y="80.8">24</text>
<text x="140.5" y="83.3">25</text>
<text x="188" y="78.3">C0402</text>
<text x="252.3" y="78.2">23</text>
<text x="252.3" y="80.8">24</text>
<text x="252.3" y="83.3">25</text>
<text x="47.5" y="85.9">AF32</text>
<text x="123.5" y="87">DCIN</text>
<text x="140.5" y="85.9">26</text>
<text x="140.5" y="88.4">27</text>
<text x="182.2" y="88">VCC3.3V</text>
<text x="224.8" y="84.4">VDDIO_AO18</text>
<text x="252.3" y="85.9">26</text>
<text x="252.3" y="88.4">27</text>
<text x="47.5" y="90.9">W46</text>
<text x="47.5" y="93.5">W44</text>
<text x="140.5" y="90.9">28</text>
<text x="140.5" y="93.5">29</text>
<text x="227.1" y="92">VCC3.3V</text>
<text x="252.3" y="90.9">28</text>
<text x="252.3" y="93.5">29</text>
<text x="47.5" y="98.6">AA44</text>
<text x="47.5" y="101.1">AA42</text>
<text x="140.5" y="96">30</text>
<text x="252.3" y="96">30</text>
<text x="47.5" y="106.2">AC46</text>
<text x="144.8" y="103.7">30P-FPC</text>
<text x="157.1" y="104.7" transform="rotate(-90 157.1 104.7)">G1</text>
<text x="162.2" y="104.7" transform="rotate(-90 162.2 104.7)">G2</text>
<text x="188" y="103.7">C0402</text>
<text x="200.7" y="103.7">C0402</text>
<text x="256.6" y="103.7">30P-FPC</text>
<text x="268.9" y="104.7" transform="rotate(-90 268.9 104.7)">G1</text>
<text x="273.9" y="104.7" transform="rotate(-90 273.9 104.7)">G2</text>
<text x="47.5" y="108.7">AC44</text>
<text x="47.5" y="113.8">AE36</text>
<text x="47.5" y="116.3">AB36</text>
<text x="47.5" y="124">AE40</text>
<text x="47.5" y="121.4">AE38</text>
<text x="47.5" y="131.6">AH40</text>
<text x="47.5" y="129">AH38</text>
<text x="132.4" y="133.7">VCC3.3V</text>
<text x="185.7" y="133.7">VCC3.3V</text>
<text x="144.3" y="139.2">1</text>
<text x="144.3" y="141.7">2</text>
<text x="159.3" y="139.2">G2</text>
<text x="144.3" y="144.3">3</text>
<text x="144.3" y="146.8">4</text>
<text x="144.3" y="149.4">5</text>
<text x="144.3" y="151.9">6</text>
<text x="144.3" y="154.4">7</text>
<text x="113.8" y="160.6">VDDIO_AO18</text>
<text x="144.3" y="157">8</text>
<text x="144.3" y="159.5">9</text>
<text x="178.9" y="159.1">VDDIO_AO18</text>
<text x="143" y="162.1">10</text>
<text x="147.4" y="167.2">10P-FPC</text>
<text x="159.3" y="162.1">G1</text>
<text x="66.1" y="172.1">eARC for VIM3L</text>
<text x="66.1" y="174.4">1uF: VIM3L</text>
<text x="66.1" y="176.7">NC:</text>
<text x="72.4" y="176.7">VIM3</text>
</g>
<g font-size="2.3" fill="#004080">
<text x="25.8" y="21.4">AVDD18_MIPIDSI</text>
<text x="146.1" y="24">1</text>
<text x="257.9" y="24">1</text>
<text x="33.3" y="29">DSI_CLKN</text>
<text x="146.1" y="26.5">2</text>
<text x="146.1" y="29">3</text>
<text x="257.9" y="26.5">2</text>
<text x="257.9" y="29">3</text>
<text x="33.4" y="31.6">DSI_CLKP</text>
<text x="146.1" y="31.6">4</text>
<text x="146.1" y="34.1">5</text>
<text x="257.9" y="31.6">4</text>
<text x="257.9" y="34.1">5</text>
<text x="34.8" y="36.7">DSI_D0N</text>
<text x="35" y="39.2">DSI_D0P</text>
<text x="146.1" y="36.7">6</text>
<text x="146.1" y="39.2">7</text>
<text x="146.1" y="41.7">8</text>
<text x="257.9" y="36.7">6</text>
<text x="257.9" y="39.2">7</text>
<text x="257.9" y="41.7">8</text>
<text x="34.8" y="44.3">DSI_D1N</text>
<text x="35" y="46.8">DSI_D1P</text>
<text x="146.1" y="44.3">9</text>
<text x="146.1" y="46.8">10</text>
<text x="257.9" y="44.3">9</text>
<text x="257.9" y="46.8">10</text>
<text x="34.8" y="51.9">DSI_D2N</text>
<text x="146.1" y="49.4">11</text>
<text x="146.1" y="51.9">12</text>
<text x="257.9" y="49.4">11</text>
<text x="257.9" y="51.9">12</text>
<text x="34.8" y="59.5">DSI_D3N</text>
<text x="35" y="54.4">DSI_D2P</text>
<text x="146.1" y="54.4">13</text>
<text x="146.1" y="57">14</text>
<text x="146.1" y="59.5">15</text>
<text x="257.9" y="54.4">13</text>
<text x="257.9" y="57">14</text>
<text x="257.9" y="59.5">15</text>
<text x="35" y="62.1">DSI_D3P</text>
<text x="146.1" y="62.1">16</text>
<text x="146.1" y="64.6">17</text>
<text x="257.9" y="62.1">16</text>
<text x="257.9" y="64.6">17</text>
<text x="33.4" y="67.1">DSI_CEXT</text>
<text x="146.1" y="67.1">18</text>
<text x="146.1" y="69.7">19</text>
<text x="257.9" y="67.1">18</text>
<text x="257.9" y="69.7">19</text>
<text x="34" y="72.2">DSI_R600</text>
<text x="35" y="77.3">DSI_R1K</text>
<text x="146.1" y="72.2">20</text>
<text x="146.1" y="74.8">21</text>
<text x="146.1" y="77.3">22</text>
<text x="257.9" y="72.2">20</text>
<text x="257.9" y="74.8">21</text>
<text x="257.9" y="77.3">22</text>
<text x="146.1" y="79.8">23</text>
<text x="146.1" y="82.4">24</text>
<text x="257.9" y="79.8">23</text>
<text x="257.9" y="82.4">24</text>
<text x="21" y="87.5">NC(AVDD18_MIPICSI)</text>
<text x="146.1" y="84.9">25</text>
<text x="146.1" y="87.5">26</text>
<text x="257.9" y="84.9">25</text>
<text x="257.9" y="87.5">26</text>
<text x="25.7" y="92.5">NC(CSI_CLKB_N)</text>
<text x="25.8" y="95.1">NC(CSI_CLKB_P)</text>
<text x="146.1" y="90">27</text>
<text x="146.1" y="92.5">28</text>
<text x="146.1" y="95.1">29</text>
<text x="257.9" y="90">27</text>
<text x="257.9" y="92.5">28</text>
<text x="257.9" y="95.1">29</text>
<text x="28.7" y="100.2">NC(CSI_D3_N)</text>
<text x="146.1" y="97.6">30</text>
<text x="158.6" y="100.4" transform="rotate(-90 158.6 100.4)">G1</text>
<text x="163.7" y="100.4" transform="rotate(-90 163.7 100.4)">G2</text>
<text x="257.9" y="97.6">30</text>
<text x="270.3" y="100.4" transform="rotate(-90 270.3 100.4)">G1</text>
<text x="275.4" y="100.4" transform="rotate(-90 275.4 100.4)">G2</text>
<text x="28.7" y="107.8">NC(CSI_D2_N)</text>
<text x="28.9" y="102.7">NC(CSI_D3_P)</text>
<text x="28.9" y="110.3">NC(CSI_D2_P)</text>
<text x="25.7" y="115.4">NC(CSI_CLKA_N)</text>
<text x="25.8" y="117.9">NC(CSI_CLKA_P)</text>
<text x="28.7" y="123">NC(CSI_D1_N)</text>
<text x="28.9" y="125.6">NC(CSI_D1_P)</text>
<text x="28.7" y="130.6">NC(CSI_D0_N)</text>
<text x="28.9" y="133.2">NC(CSI_D0_P)</text>
</g>
<g font-size="2.3" fill="#004000">
<text x="78.8" y="22.4">C0402</text>
<text x="68.6" y="68.2">C0402</text>
<text x="68.6" y="73.2">R0402</text>
<text x="68.6" y="78.3">R0402</text>
<text x="78.8" y="88.5">C0402</text>
<text x="188" y="149.4">C0402</text>
<text x="198.2" y="149.4">C0402</text>
<text x="78.8" y="164.7">C0402</text>
<text x="78.8" y="169.8">C0402</text>
<text x="188" y="174.8">C0402</text>
</g>
<g font-size="2.3" fill="#f00">
<text x="69.1" y="27.3">MIPI_DSI_CLKN</text>
<text x="69.1" y="29.8">MIPI_DSI_CLKP</text>
<text x="114.9" y="24.7">MIPI_DSI_D3N</text>
<text x="114.9" y="27.3">MIPI_DSI_D3P</text>
<text x="226.6" y="24.7">MIPI_CSI_D3N</text>
<text x="226.6" y="27.3">MIPI_CSI_D3P</text>
<text x="69.1" y="34.9">MIPI_DSI_D0N</text>
<text x="114.9" y="32.3">MIPI_DSI_D2N</text>
<text x="114.9" y="34.9">MIPI_DSI_D2P</text>
<text x="226.6" y="32.3">MIPI_CSI_D2N</text>
<text x="226.6" y="34.9">MIPI_CSI_D2P</text>
<text x="69.1" y="37.4">MIPI_DSI_D0P</text>
<text x="114.9" y="40">MIPI_DSI_CLKN</text>
<text x="226.6" y="40">MIPI_CSI_CLKBN</text>
<text x="69.1" y="42.5">MIPI_DSI_D1N</text>
<text x="69.1" y="45">MIPI_DSI_D1P</text>
<text x="114.9" y="42.5">MIPI_DSI_CLKP</text>
<text x="114.9" y="47.6">MIPI_DSI_D1N</text>
<text x="226.6" y="47.6">MIPI_CSI_D1N</text>
<text x="226.6" y="42.5">MIPI_CSI_CLKBP</text>
<text x="69.1" y="50.1">MIPI_DSI_D2N</text>
<text x="69.1" y="52.7">MIPI_DSI_D2P</text>
<text x="114.9" y="50.1">MIPI_DSI_D1P</text>
<text x="226.6" y="50.1">MIPI_CSI_D1P</text>
<text x="69.1" y="57.7">MIPI_DSI_D3N</text>
<text x="114.9" y="55.2">MIPI_DSI_D0N</text>
<text x="114.9" y="57.7">MIPI_DSI_D0P</text>
<text x="226.6" y="55.2">MIPI_CSI_D0N</text>
<text x="226.6" y="57.7">MIPI_CSI_D0P</text>
<text x="69.1" y="60.3">MIPI_DSI_D3P</text>
<text x="226.6" y="62.8">MIPI_CSI_CLKAN</text>
<text x="226.6" y="65.4">MIPI_CSI_CLKAP</text>
<text x="115.9" y="71.7">LCD_RESET</text>
<text x="118.9" y="69.4">LCD_EN</text>
<text x="226.1" y="71.7">CAM_MCLK</text>
<text x="226.1" y="69.2">CAM_PDN1</text>
<text x="113.8" y="74.3">LCD_BL_PWM</text>
<text x="225.3" y="76.8">I2C_AO_SCL</text>
<text x="226.1" y="74.3">CAM_RESET</text>
<text x="225.1" y="79.3">I2C_AO_SDA</text>
<text x="226.1" y="81.9">CAM_PDN0</text>
<text x="66.6" y="93.3">MIPI_CSI_CLKBP</text>
<text x="66.6" y="90.8">MIPI_CSI_CLKBN</text>
<text x="66.6" y="100.9">MIPI_CSI_D3P</text>
<text x="66.6" y="98.4">MIPI_CSI_D3N</text>
<text x="66.6" y="106">MIPI_CSI_D2N</text>
<text x="66.6" y="108.5">MIPI_CSI_D2P</text>
<text x="66.6" y="113.6">MIPI_CSI_CLKAN</text>
<text x="66.6" y="116.2">MIPI_CSI_CLKAP</text>
<text x="66.6" y="123.8">MIPI_CSI_D1P</text>
<text x="66.6" y="121.2">MIPI_CSI_D1N</text>
<text x="66.6" y="131.4">MIPI_CSI_D0P</text>
<text x="66.6" y="128.9">MIPI_CSI_D0N</text>
<text x="113.8" y="148.2">I2C_M3_SCL</text>
<text x="113.8" y="145.6">I2C_M3_SDA</text>
<text x="120.9" y="155.5">TP_RST</text>
<text x="120.9" y="153">TP_INT</text>
<text x="43.7" y="161.9">MIPI_CSI_CLKBN</text>
<text x="43.7" y="167">MIPI_CSI_CLKBP</text>
<text x="96.6" y="163.2">eARC_N</text>
<text x="96.6" y="168.2">eARC_P</text>
</g>
<g font-size="1.8">
<text x="31.7" y="1.9">5</text>
<text x="90.1" y="1.9">4</text>
<text x="148.5" y="1.9">3</text>
<text x="206.8" y="1.9">2</text>
<text x="265.2" y="1.9">1</text>
<text x=".7" y="29.8">D</text>
<text x="295.1" y="29.8">D</text>
<text x=".7" y="80.9">C</text>
<text x="295.1" y="80.9">C</text>
<text x=".7" y="132.1">B</text>
<text x="295.1" y="132.1">B</text>
<text x=".7" y="183.3">A</text>
<text x="295.1" y="183.3">A</text>
<text x="222.3" y="202.3">Date:</text>
<text x="236" y="202.3">Thursday, July 25, 2019</text>
<text x="273.1" y="202.3">Rev:</text>
<text x="281.7" y="202.3">V12</text>
<text x="31.7" y="209.2">5</text>
<text x="90.1" y="209.2">4</text>
<text x="148.5" y="209.2">3</text>
<text x="206.8" y="209.2">2</text>
<text x="222.3" y="205.9">Designed by:</text>
<text x="236.3" y="205.9">Gouwa</text>
<text x="265.2" y="209.2">1</text>
<text x="272.8" y="205.9">Sheet:</text>
<text x="282.5" y="205.9">11</text>
<text x="285.7" y="205.9">of</text>
<text x="288.6" y="205.9">11</text>
</g>
</svg>
